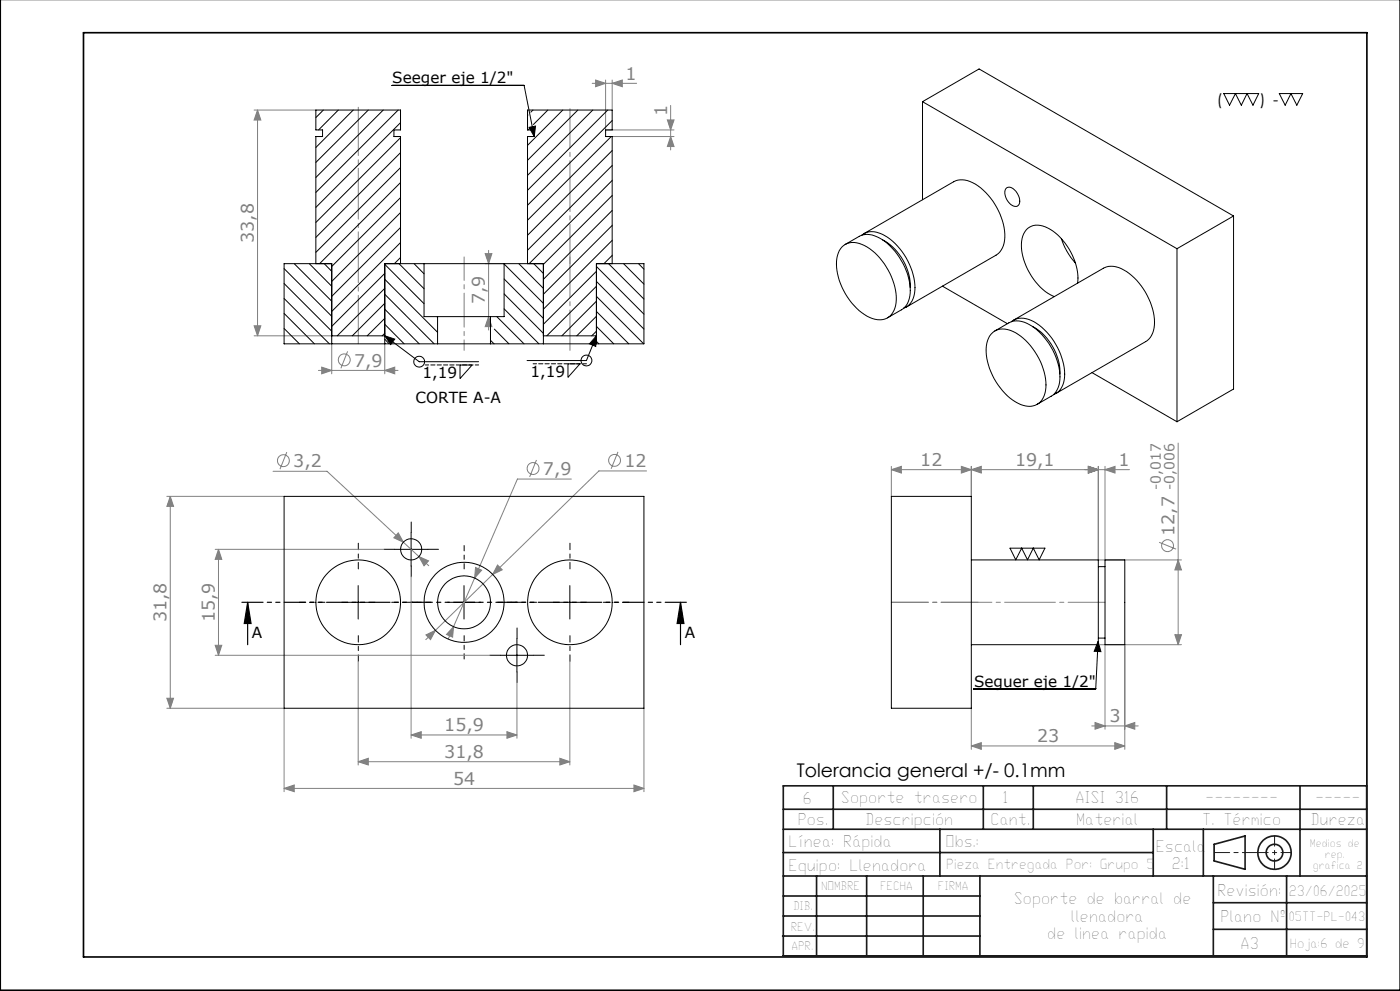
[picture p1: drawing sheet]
<svg xmlns="http://www.w3.org/2000/svg" width="420mm" height="297mm" viewBox="0 0 420 297" stroke-linecap="round" stroke-linejoin="round" font-family="sans-serif">
<g fill="none" stroke="#808080" stroke-width=".3">
<path d="M76.2 33h18.6M77.3 33v67.6M77.3 33l.9 3h-2zM177.7 25h13.3M178.7 24l3 1-3 1zM181.7 24v14.9h20.5M183.7 25l3-1v2zM183.7 24v9M200.2 35.9h2l-1 3zM201.2 31.6v13.3M181.7 40.9h20.5M201.2 40.9l1 3h-2z"/>
<path d="M145.6 79h5.6M145.6 76h2l-1 3zM146.6 75v23.9M76.2 97.6h2l-.9 3zM146.6 94.9l1 3h-2zM76.2 100.6h23.3M95.5 111h23.9M96.5 110l3 1-3 1zM99.5 103v9M104.3 105.3l-2 5.1M115.4 111l3-1v2zM115.4 103v9"/>
<path d="M86 135.5l-2 5.1M160.9 137.9l-2 5M185.4 135.4l-2.1 5.1M267.4 139.8v9M288.4 139.8l3 1-3 1zM291.4 139.8v9M326.5 139.8l3 1-3 1zM329.5 139.8v28h24.9M331.5 139.8v28M353.4 132.8v60.4M50.1 148.8h35.1M51.1 148.8l1 3h-2z"/>
<path d="M51.1 148.8v63.5M81.9 141.2h16.2l30.5 28.3M119.5 159.7l1.5 2.8-2.9-1.3zM171.4 143.6h-16.2l-20.7 47.9M194 141.1h-14.3l-31.9 31.1M267.4 140.8l3-1v2zM267.4 140.8h71.4M291.4 140.8l3-1v2zM331.5 140.8l3-1v2zM64.6 164.6h50.6M65.5 164.6l1 3h-1.9zM65.5 164.6v31.8"/>
<path d="M123.3 172.8v48.5M125.7 166.8l2.9 1.3-1.4 1.5zM142.7 170.1l1.8 .8-2.1 2.3zM147.8 172.2l-17.2 16.7M149.3 169.3l1.4 1.5-2.9 1.4zM347.7 162.5l5.1 2.1M353.4 167.8l1 3h-1.9zM64.6 196.4h82.3M64.6 193.4h1.9l-1 3zM107.5 198.2v31.1M127.8 190.3l2.8-1.4-1.4 2.8zM130.6 188.9l-2.9 2.8"/>
<path d="M136.1 187.8l-.3 3.2-1.9-.9zM171 198.2v31.1M329.5 193.2h24.9M331.5 193.2v25.3M337.4 193.2v31.4M352.5 190.2h1.9l-1 3zM50.1 209.3h2l-1 3zM50.1 212.3h35.1v25M152.1 219.3l3 1-3 1zM155.1 204.6v16.7M193.2 212.3v25M291.4 212.3v12.3"/>
<path d="M327.5 217.6h14M328.5 216.5l3 1.1-3 .9zM337.4 217.6l3-1.1v2zM85.2 236.3l3.1-1v2zM85.2 236.3h108M107.5 228.3l3-1v2zM107.5 228.3h63.5M123.3 220.3l3.1-1v2zM123.3 220.3h31.8M168 227.3l3 1-3 1zM190.2 235.3l3 1-3 1zM291.4 223.6l3-1v2z"/>
<path d="M291.4 223.6h46M334.4 222.6l3 1-3 1z"/>
<circle cx="103.3" cy="107.8" r="1.78"/>
<circle cx="85" cy="138.1" r="1.79"/>
<circle cx="184.4" cy="138" r="1.79"/>
<circle cx="159.9" cy="140.4" r="1.78"/>
<circle cx="350.3" cy="163.5" r="1.79"/>
</g>
<g fill="none" stroke="#000" stroke-width=".3">
<path d="M117.7 25.6h39.5l3.1 15.3M158.7 38.2l2-.4-.4 3.1zM367.1 28h10.5l-1.7 3.5-1.8-3.5-1.7 3.5-1.8-3.5-1.7 3.5zM383.8 28h7l-1.8 3.5-1.7-3.5-1.7 3.5zM115.4 100.6l3 1-1.2 1.7zM115.4 100.6l10.4 7.8h17.8M138 109.4h3.6l-3.6 4zM170.4 109h3.6l-3.6 4.1zM178.9 100.6l-.2 3.2-1.9-.8zM178.9 100.6l-3 7.5h-17.8M123.3 159.6v10M107.5 175.5v10"/>
<path d="M118.4 164.6h9.9M139.2 175.5v10M171 175.5v10M303 164.3h10.5l-1.8 3.5-1.7-3.5-1.7 3.5-1.8-3.5-1.8 3.5zM102.5 180.5h10M134.2 180.5h10M150.1 196.4h10M155.1 191.4v10M166 180.5h10M329.4 192.2l.9 3.1-2-.1zM329.4 192.2l-.7 14.2h-36.6"/>
<circle cx="125.8" cy="108.4" r="1.62"/>
<circle cx="175.9" cy="108" r="1.63"/>
</g>
<path d="M74.3 180.5l1 6.4h-2zM74.3 180.5v12.7M204.2 180.5l1 6.4h-2.1zM204.2 180.5v12.7" fill="none" stroke="#000" stroke-width=".35"/>
<g fill="none" stroke="#191924" stroke-width=".5">
<path d="M235 235.5h175v51h-175zM250 235.5v13M295 235.5v13M310 235.5v13M350 235.5v13M390 235.5v27M235 255.5h111M235 248.5h175M235 242.5h175M282 248.5v14M346 248.5v14M361 248.5v14"/>
<path d="M364.2 253l9.3-2.5v10l-9.3-2.5zM235 274.5h59M235 268.5h59M235 262.5h175M245 262.5v24M260 262.5v24M277 262.5v24M294 262.5v24M364 262.5v24M364 278.5h46M364 270.5h46M386 262.5v24"/>
<path d="M234.8 280.5h59.2"/>
<circle cx="382.4" cy="255.5" r="2.49"/>
<circle cx="382.4" cy="255.5" r="5"/>
</g>
<path d="M107.5 170.5v-7.7M171 170.5v-7.7M97.5 180.5h-7.7M107.5 190.5v7.7M117.5 180.5h7.7M161 180.5h-7.7M171 190.5v7.7M181 180.5h7.7" fill="none" stroke="#000" stroke-width=".3" stroke-dasharray="15.2 1.3 1.3 1.3" stroke-dashoffset="13.3"/>
<path d="M139.2 170.5v-7M129.2 180.5h-7M139.2 190.5v7M149.2 180.5h7" fill="none" stroke="#000" stroke-width=".3" stroke-dasharray="15.2 1.3 1.3 1.3" stroke-dashoffset="13.6"/>
<path d="M123.4 159.6v-3.1M118.4 164.6h-3.2M123.4 169.6v3.2M128.4 164.6h3.1M150.1 196.4h-3.2M155.1 191.4v-3.2M160.1 196.4h3.2M155.1 201.4v3.2" fill="none" stroke="#000" stroke-width=".3" stroke-dasharray="15.2 1.3 1.3 1.3"/>
<path d="M206.2 180.5h-133.9" fill="none" stroke="#000" stroke-width=".35" stroke-dasharray="6.3 1.3 1.3 1.3 1.3 1.3" stroke-dashoffset="-.3"/>
<path d="M267.4 180.5h64.1M293.4 180.5h-26" fill="none" stroke="#808080" stroke-width=".3" stroke-dasharray="15.2 1.3 1.3 1.3" stroke-dashoffset="4.1"/>
<path d="M139.2 105v-10.1" fill="none" stroke="#808080" stroke-width=".3" stroke-dasharray="15.2 1.3 1.3 1.3" stroke-dashoffset="12.1"/>
<path d="M139.2 94.9v-17.9" fill="none" stroke="#808080" stroke-width=".3" stroke-dasharray="15.2 1.3 1.3 1.3" stroke-dashoffset="8.2"/>
<path d="M107.5 103v-70.9" fill="none" stroke="#808080" stroke-width=".3" stroke-dasharray="15.2 1.3 1.3 1.3" stroke-dashoffset=".8"/>
<path d="M171 105v-28" fill="none" stroke="#808080" stroke-width=".3" stroke-dasharray="15.2 1.3 1.3 1.3" stroke-dashoffset="3.1"/>
<path d="M171 79v-46.4" fill="none" stroke="#808080" stroke-width=".3" stroke-dasharray="15.2 1.3 1.3 1.3" stroke-dashoffset="3.4"/>
<path d="M.1 -.1v296.9h419.9M25 9.8h385.1v277h-385.1z" fill="none" stroke="#000" stroke-width=".5"/>
<path d="M382.4 250.5v10M387.4 255.5h-10" fill="none" stroke="#191924" stroke-width=".3" stroke-dasharray="15.2 1.3 1.3 1.3" stroke-dashoffset="12.1"/>
<path d="M364.2 255.5h13.2" fill="none" stroke="#191924" stroke-width=".3" stroke-dasharray="15.2 1.3 1.3 1.3" stroke-dashoffset="10.6"/>
<path d="M143.6 109.4h-16M176 109h-16.1" fill="none" stroke="#000" stroke-width=".3" stroke-dasharray="1.3 .6" stroke-dashoffset=".2"/>
<g fill="#000">
<path d="M204.2 180.5l1 6.4h-2.1zM74.3 180.5l1 6.4h-2z"/>
<path d="M329.4 192.2l.9 3.1-2-.1zM158.7 38.2l2-.4-.4 3.1z"/>
</g>
<g fill="#808080">
<path d="M288.4 139.8l3 1-3 1zM267.4 140.8l3-1v2zM326.5 139.8l3 1-3 1zM291.4 140.8l3-1v2zM331.5 140.8l3-1v2zM326.5 139.8l3 1-3 1z"/>
<path d="M125.7 166.8l1.5 2.8 1.4-1.5zM119.5 159.7l-1.4 1.5 2.9 1.3zM136.1 187.8l-2.2 2.3 1.9 .9zM142.7 170.1l-.3 3.1 2.1-2.3zM127.8 190.3l1.4 1.4 1.4-2.8zM149.3 169.3l-1.5 2.9 2.9-1.4zM123.3 220.3l3.1-1v2zM152.1 219.3l3 1-3 1zM107.5 228.3l3-1v2zM168 227.3l3 1-3 1zM85.2 236.3l3.1-1v2zM190.2 235.3l3 1-3 1zM328.5 216.5l3 1.1-3 .9zM337.4 217.6l3-1.1v2zM291.4 223.6l3-1v2zM334.4 222.6l3 1-3 1zM96.5 110l3 1-3 1zM115.4 111l3-1v2zM178.7 24l3 1-3 1zM183.7 25l3-1v2z"/>
<path d="M50.1 209.3h2l-1 3zM51.1 148.8l1 3h-2z"/>
<path d="M65.5 164.6l1 3h-1.9zM64.6 193.4h1.9l-1 3zM353.4 167.8l1 3h-1.9zM352.5 190.2h1.9l-1 3zM77.3 33l.9 3h-2zM76.2 97.6h2l-.9 3zM145.6 76h2l-1 3zM146.6 94.9l1 3h-2zM200.2 35.9h2l-1 3zM201.2 40.9l1 3h-2z"/>
</g>
<path d="M178.9 100.6l-.2 3.2-1.9-.8zM115.4 100.6l3 1-1.2 1.7z" fill="#000"/>
<g fill="none" stroke="#000" stroke-width=".3">
<path d="M97 33l-2.2 2.2M101.5 33l-5.9 5.9M106 33l-11.2 11.2M110.5 33l-15.7 15.7M115 33l-20.2 20.2M119.5 33l-24.7 24.7M120.2 36.8l-25.4 25.4M158.4 34.5l-.1 .1M159.2 38.2l-.8 .7M159.9 33l-.7 .6M164.4 33l-4.4 4.3M168.8 33l-10.5 10.6"/>
<path d="M173.4 33l-15.1 15M177.8 33l-19.5 19.6M182.3 33l-24 24M183.7 36.1l-25.4 25.4M276.8 30.5v29.4M276.8 30.5l76.3 44M276.8 30.5l16.9-9.8 76.4 44M120.2 41.3l-25.4 25.4M120.2 45.8l-25.4 25.4M120.2 50.2l-25.4 25.4M120.2 54.7l-24.3 24.3M120.2 59.2l-20.7 20.7"/>
<path d="M183.4 40.9l-25.1 25.1M183.7 45.1l-25.4 25.4M183.7 49.6l-25.4 25.4M183.7 54.1l-24.9 24.9M183.7 58.6l-20.7 20.6M301.9 56.4a2.08 2.08 0 0 1 2.9 .9 3.4 3.4 0 0 1 .6 4.4 2.9 2.9 0 0 1-3.5-2.2l-.5-1.6 .1-.9zM85.2 79h14.3v24h-14.3zM88.3 79l11.2 11.3M92.8 79l6.7 6.8M94.8 79v-38.1h2v-2h-2v-5.9h25.4v5.9h-2v2h2v38.1M97.3 79l2.2 2.3M115.4 79.2l11.8 11.8"/>
<path d="M119.7 79l7.5 7.5M120.2 77.2l-1.9 1.8M120.2 63.7l-20.7 20.6M120.2 68.2l-20.7 20.6M120.2 72.7l-20.7 20.6M124.2 79l3 3.1M127.2 79h24M127.2 79h-11.8v24M127.2 79v15.9h4.1M151.2 79v15.9h-4.1M151.2 79h11.8v24M151.2 79.1l11.8 11.8"/>
<path d="M155.6 79l7.4 7.4M158.3 79v-38.1h2v-2h-2v-5.9h25.4v5.9h-2v2h2v38.1M160.1 79l2.9 2.9M178.9 79h14.3v24h-14.3zM178.9 79.9l14.3 14.3M182.6 79l10.6 10.6M183.7 63.1l-20.7 20.6M183.7 67.6l-20.7 20.6M183.7 72l-20.7 20.7M183.7 76.5l-2.5 2.5M187.1 79l6.1 6.2M191.6 79l1.6 1.7"/>
<path d="M252.6 74a5.5 5.5 0 0 1 6.7-.4 19.4 19.4 0 0 1 9.5 17.2 5.1 5.1 0 0 1-7.9 4.3 18.9 18.9 0 0 1-9.8-17.8l.7-2.2zM253.5 73.3l4.3-2.5a6.7 6.7 0 0 1 6.9 1 19.3 19.3 0 0 1 8.2 17l-.7 2.2-.8 1.1-5.2 3.1M258.5 70.5a5.7 5.7 0 0 1 6.8 .1 19.1 19.1 0 0 1 9.1 17.3 5.2 5.2 0 0 1-3.3 4.5M259.2 70l26.9-15.5a6.8 6.8 0 0 1 7.3 1.2 19.5 19.5 0 0 1 8 16.3 5.9 5.9 0 0 1-2.6 4.5l-26.9 15.5M264.8 71.9a16.2 16.2 0 0 1 8.3 14.2M318.4 71.5a19.9 19.9 0 0 0 4.3 7.4M353.1 74.5v51.9M370.1 64.7v51.9l-17 9.8M370.1 64.7l-17 9.8M85.2 98.5l4.6 4.5M85.2 93.9l9.1 9.1M85.2 89.5l13.6 13.5"/>
<path d="M85.2 85l14.3 14.3M85.2 80.5l14.3 14.3M115.4 81.9l-15.9 15.9M115.4 86.4l-14.2 14.2M115.4 90.9l-9.7 9.7M115.4 95.4l-5.2 5.2M115.4 99.9l-.7 .7M115.4 97.2l5.8 5.8M115.4 92.7l10.4 10.3M115.4 88.2l14.8 14.8M115.4 83.7l15.9 15.9M131.1 94.9l.2 .2"/>
<path d="M131.3 94.9h15.8M131.3 94.9v8.1M147.1 94.9v8.1M148.3 98.6l4.4 4.4M149 94.9l8.2 8.1M151.2 92.6l10.5 10.4M151.2 88.1l11.8 11.8M151.2 83.6l11.8 11.8M178.9 81.3l-15.9 15.9M178.9 85.8l-14.9 14.8M178.9 90.3l-10.3 10.3M178.9 94.8l-5.9 5.8"/>
<path d="M178.9 99.3l-1.4 1.3M178.9 97.8l5.2 5.2M178.9 93.3l9.7 9.7M178.9 88.8l14.2 14.2M178.9 84.3l14.3 14.3M282.7 85.8l19.5 11.2M298.5 99.2l4.1-2.4a6.6 6.6 0 0 1 7 1 19.3 19.3 0 0 1 8.3 16.9l-.5 1.5-1.1 1.8-5.1 3.2M303.4 96.4a5.9 5.9 0 0 1 6.8 0 19.2 19.2 0 0 1 9.1 17.5 5.2 5.2 0 0 1-3.3 4.4M304.1 96l26.9-15.6a6.6 6.6 0 0 1 7 1 19.8 19.8 0 0 1 8.3 16.1 6 6 0 0 1-2.6 4.9l-26.9 15.5M309.7 97.9a16.2 16.2 0 0 1 8.3 14.2M323.3 84.8a17.9 17.9 0 0 0-9.8-16.8 4.8 4.8 0 0 0-7 4.2 18.2 18.2 0 0 0 9.4 16.5l.4 .2M85.2 102.9l.1 .1"/>
<path d="M99.5 103h15.9M99.5 100.6h15.9M115.4 103h15.9M115.4 101.7l1.4 1.3M131.3 103h15.8M147.1 103h15.9M147.1 102l1.1 1M163 103h15.9M163 100.6h15.9M178.9 102.3l.7 .7M297.3 100.2a5.2 5.2 0 0 1 6.5-.9 19.1 19.1 0 0 1 9.9 17.8 5.1 5.1 0 0 1-7.5 4.1 19 19 0 0 1-10.3-17.5l.4-1.6zM327.6 111.7l25.5 14.7"/>
<path d="M85.2 148.8h108v63.5h-108zM267.4 148.8h24v63.5h-24zM291.4 167.8h38.1v25.4h-38.1M329.5 169.8h2M331.5 167.8h5.9v25.4h-5.9zM329.5 191.2h2"/>
<circle cx="123.3" cy="164.6" r="3.2"/>
<circle cx="107.5" cy="180.5" r="12.7"/>
<circle cx="139.2" cy="180.5" r="7.9"/>
<circle cx="139.2" cy="180.5" r="12"/>
<circle cx="155.1" cy="196.4" r="3.2"/>
<circle cx="170.9" cy="180.5" r="12.7"/>
</g>
<text font-size="5.6" x="239" y="232.8">Tolerancia general +/- 0.1mm</text>
<g font-size="5.2" fill="#808080">
<text x="187.7" y="23.9">1</text>
<text x="200.1" y="34.9" transform="rotate(-90 200.1 34.9)">1</text>
<text x="76.2" y="72.7" transform="rotate(-90 76.2 72.7)">33,8</text>
<text x="145.5" y="91.2" transform="rotate(-90 145.5 91.2)">7,9</text>
<text x="106.2" y="109.9">7,9</text>
<text x="88" y="140.1">3,2</text>
<text x="162.9" y="142.4">7,9</text>
<text x="187.3" y="140">12</text>
<text x="276.1" y="139.6">12</text>
<text x="304.5" y="139.6">19,1</text>
<text x="335.5" y="139.6">1</text>
<text x="352.3" y="160.6" transform="rotate(-90 352.3 160.6)">12,7</text>
<text x="50" y="186.4" transform="rotate(-90 50 186.4)">31,8</text>
<text x="64.5" y="186.4" transform="rotate(-90 64.5 186.4)">15,9</text>
<text x="133.3" y="219.1">15,9</text>
<text x="332.8" y="216.4">3</text>
<text x="133.3" y="227.1">31,8</text>
<text x="311.1" y="222.4">23</text>
<text x="135.9" y="235.1">54</text>
</g>
<g font-size="4.8" fill="#191924">
<text x="240.9" y="241">6</text>
<text x="252.3" y="240.7">Soporte trasero</text>
<text x="300.8" y="240.7">1</text>
<text x="322.6" y="240.7">AISI 316</text>
<text x="361.6" y="240.7">--------</text>
<text x="394.5" y="240.7">-----</text>
<text x="239.3" y="247.2">Pos.</text>
<text x="259.6" y="247.2">Descripción</text>
<text x="297.2" y="247.2">Cant.</text>
<text x="322.8" y="247.2">Material</text>
<text x="360.7" y="247.2">T. Térmico</text>
<text x="393.1" y="247.2">Dureza</text>
<text x="236.6" y="253.8">Línea: Rápida</text>
<text x="283.7" y="253.8">Obs.:</text>
<text x="346.7" y="255.2">Escala</text>
<text x="236.6" y="260.9">Equipo: Llenadora</text>
<text x="351.5" y="260.5">2:1</text>
<text x="365.2" y="268.5">Revisión:</text>
<text x="304.2" y="271">Soporte de barral de</text>
<text x="314.2" y="281.6">de linea rapida</text>
<text x="321.2" y="276.3">llenadora</text>
<text x="366.2" y="276.2">Plano Nº</text>
<text x="372.2" y="284.3">A3</text>
</g>
<g font-size="4.7">
<text x="365.1" y="31.5">(</text>
<text x="378" y="31.5">) -</text>
</g>
<g font-size="4.6">
<text x="117.7" y="25">Seeger eje 1/2&quot;</text>
<text x="126.8" y="113.3">1,19</text>
<text x="159.1" y="113">1,19</text>
<text x="124.7" y="120.9">CORTE A-A</text>
<text x="75.6" y="191.1">A</text>
<text x="205.4" y="191.1">A</text>
<text x="292.2" y="205.8">Seguer eje 1/2&quot;</text>
</g>
<g font-size="4.2" fill="#808080">
<text x="348.3" y="146.8" transform="rotate(-90 348.3 146.8)">-0,017</text>
<text x="352.4" y="146.8" transform="rotate(-90 352.4 146.8)">-0,006</text>
</g>
<text font-size="4.2" fill="#191924" x="386.7" y="268.5">23/06/2025</text>
<text font-size="4.1" fill="#191924" x="283.9" y="260.4">Pieza Entregada Por: Grupo 5</text>
<text font-size="3.9" fill="#191924" x="386.9" y="284.1">Hoja:6 de 9</text>
<text font-size="3.8" fill="#191924" x="386.7" y="276.1">05TT-PL-043</text>
<g font-size="3.4" fill="#191924">
<text x="246.3" y="266.8">NOMBRE</text>
<text x="264" y="266.8">FECHA</text>
<text x="281.4" y="266.8">FIRMA</text>
<text x="237.9" y="272.7">DIB.</text>
<text x="237.2" y="278.9">REV.</text>
<text x="237.5" y="284.6">APR.</text>
</g>
<g font-size="3.2" fill="#191924">
<text x="392.9" y="254">Medios de</text>
<text x="397.4" y="257.2">rep.</text>
<text x="393.8" y="260.3">grafica 2</text>
</g>
</svg>
